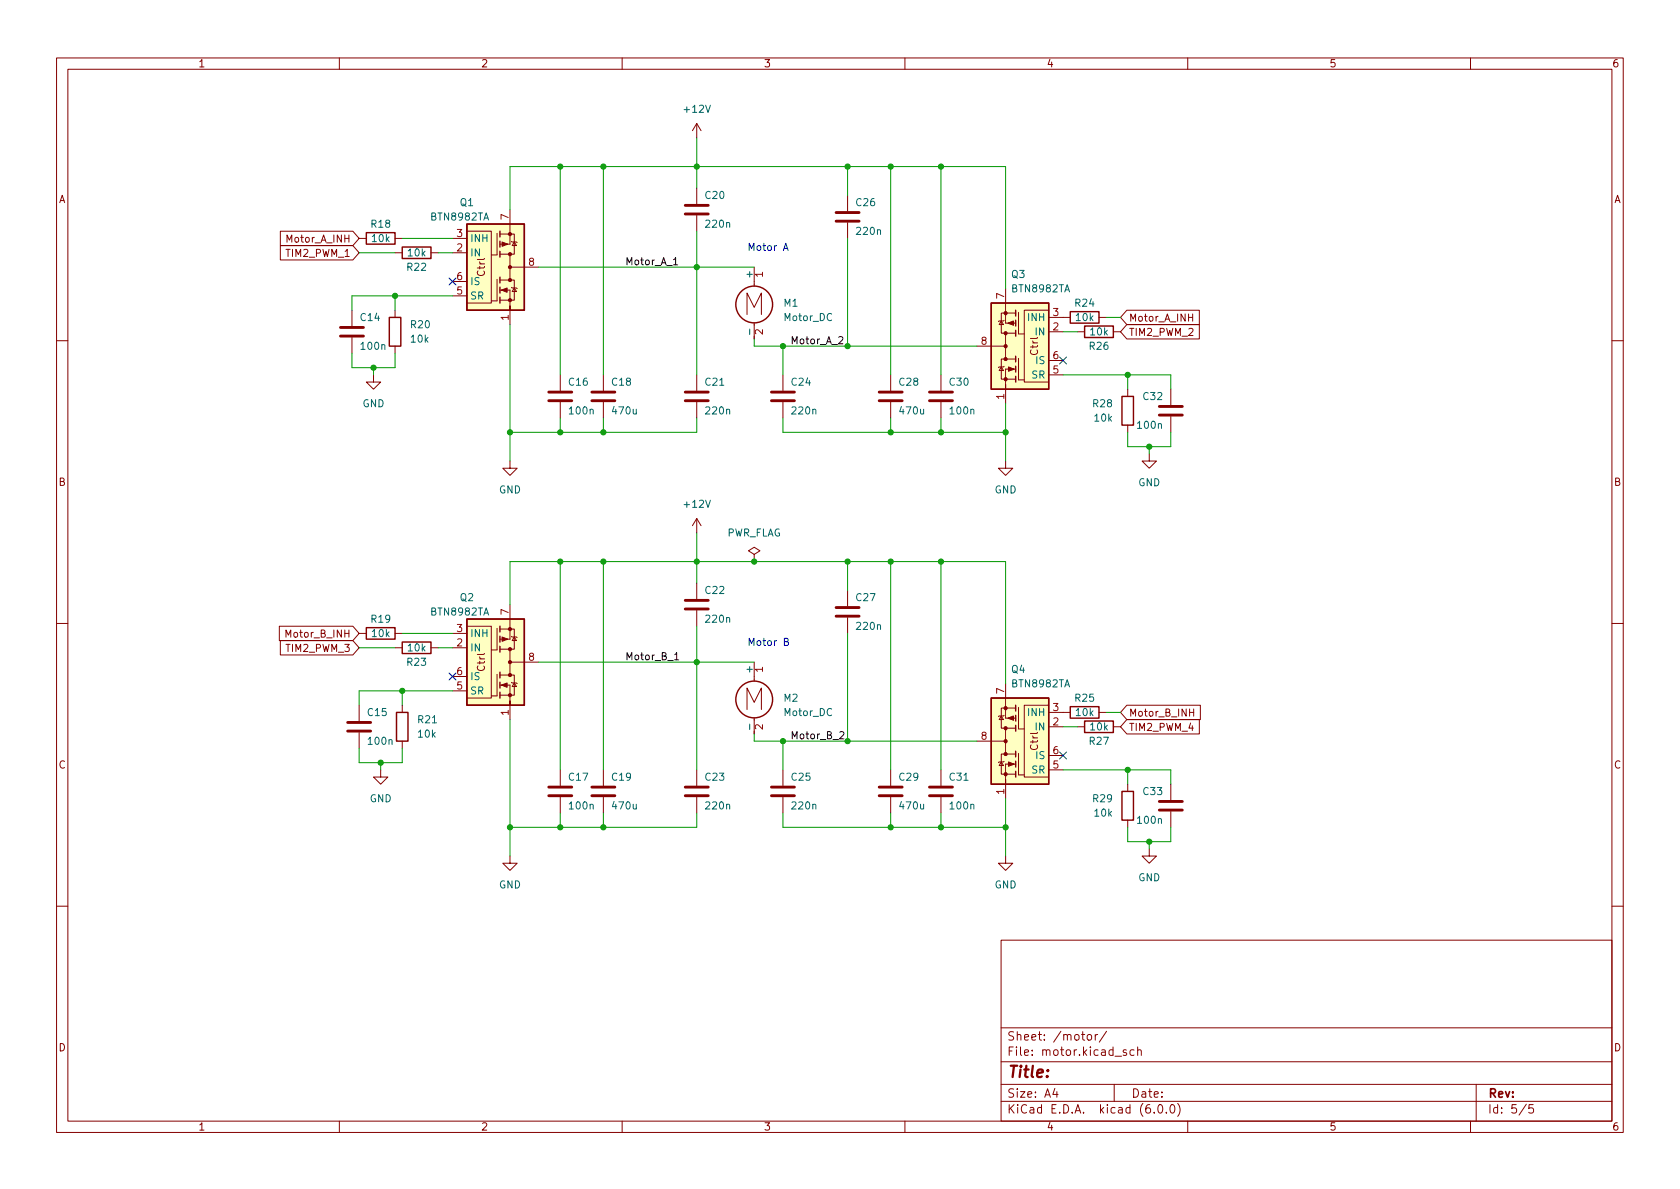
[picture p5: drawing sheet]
<svg xmlns="http://www.w3.org/2000/svg" width="297mm" height="210mm" viewBox="0 0 297 210" stroke-linecap="round" stroke-linejoin="round" font-family="sans-serif">
<g fill="none" stroke="#840000" stroke-width=".18">
<path d="M10 10.2h277v190.1h-277zM12 12.2h273v186.1h-273zM60 10.2v2M110 10.2v2M160 10.2v2M210 10.2v2M260 10.2v2M90.2 37.1v6.1h-1.8M123.2 21.8v2.6M123.2 33.3v2.8M123.2 38.1v2.8M123.2 21.8l-.8 1.3"/>
<path d="M123.2 21.8l.8 1.3M149.9 34.5v2.8M149.9 39.4v2.8M49.6 40.9h12.8l1.1 1.3-1.1 1.2h-12.8zM49.6 43.4h12.8l1.1 1.3-1.1 1.3h-12.8zM62.2 54.9v2.8M62.2 59.7v2.8M63.5 42.2h1.3M69.8 54.9v1.2M69.8 44.7h1.3M69.8 42.2h1.3M76.2 44.7h1.3"/>
<path d="M80 44.7h2.5M80 42.2h2.5M80 52.3h2.5M80 49.8h2.5M82.5 40.9h4.4v12.7h-4.4M87.9 49.4v3.8h-1M87.9 41.3v3.8h-1M88.4 41.4h2.5v3.6h-.7M88.4 51.3h1.8v1.8M88.4 53.1h1.8M88.4 49.5h1.8M88.4 45h1.8"/>
<path d="M90.2 53.1v1.8v-.8M90.2 49.5h.7v3.6h-.7M90.2 47.2h5M90.2 45v4.5M90.2 54.9v2.5M90.4 50.8l.2 .1h.7l.1 .1M90.4 42.7l.2 .1h.7l.1 .1M90.9 50.9l.4 .7h-.7zM90.9 42.8l.4 .6h-.7zM132.1 55.6v-3.8l1.2 2.6 1.3-2.6v3.8M133.3 47.2v3.4M133.3 57.1v2.8"/>
<path d="M177 56.8l.4 .6h-.7zM177.5 56.6l-.1 .2h-.7l-.2 .1M177.8 51v6.1h1.8M177.8 58.9v4.6M177.8 58.9h1.8M179.6 55.4h-2.6v3.5h.8M180.1 55.2v3.8h1M185.4 54.9h-4.3v12.7h4.3M185.4 56.1h3.8M185.4 58.7h2.6M190.5 58.7h1.3M194.3 56.1h1.3"/>
<path d="M196.8 58.7h1.3M199.2 57.4h12.9v2.5h-12.9l-1.1-1.2zM199.2 54.9h12.9v2.5h-12.9l-1.1-1.3zM210.1 56.1h.8M210.9 55.5v1.3M10 60.2h2M66 66.3v1.3h1.3l-1.3 1.2-1.2-1.2h1.2M69.8 61.2v1.3M99.1 66.3v2.8M99.1 71.1v2.8M106.7 66.3v2.8M106.7 71.1v2.8"/>
<path d="M123.2 66.3v2.8M123.2 71.1v2.8M138.4 66.3v2.8M138.4 71.1v2.8M157.5 66.3v2.8M157.5 71.1v2.8M166.4 66.3v2.8M166.4 71.1v2.8M172.7 61.2h5.1M177 64.9l.4 .6h-.7zM177.5 64.8l-.1 .1h-.7l-.2 .1M177.8 67.1v1.7v-.7"/>
<path d="M177.8 63.5h-.8v3.6h.8M177.8 68.8v2.6M177.8 67.1h1.8M177.8 63.5h1.8M179.6 65.3h-1.8v1.8M180.1 63.4v3.8h1M185.4 66.3h2.6M185.4 63.7h2.6M199.4 68.8v1.3M199.4 75.2v1.2M207 68.8v2.8M207 73.7v2.7"/>
<path d="M285 60.2h2M90.2 81.5v1.3h1.2l-1.2 1.3-1.3-1.3h1.3M123.2 91.7l-.8 1.3M123.2 91.7v2.5M123.2 91.7l.8 1.3M133.3 98l1.1-.6-1.1-.6-1 .6 1 .6v1.3M133.3 99.3h.1M177.8 81.5v1.3h1.3l-1.3 1.3-1.3-1.3h1.3M203.2 80.3v1.2h-1.3l1.3 1.3 1.3-1.3h-1.3M10 110.2h2M49.4 110.7h13l1.1 1.3-1.1 1.3h-13zM49.6 113.3h12.8l1.1 1.2-1.1 1.3h-12.8z"/>
<path d="M63.5 112h1.3M69.8 112h1.3M69.8 114.5h1.3M76.2 114.5h1.3M80 112h2.5M80 114.5h2.5M80 119.6h2.5M82.5 110.7h4.4v12.7h-4.4M87.9 119.2v3.9h-1M87.9 111.1v3.8h-1M88.4 111.2h2.5v3.6h-.7M88.4 119.4h1.8"/>
<path d="M88.4 114.8h1.8M90.2 119.4h.7v3.5h-.7M90.2 106.9v6.1h-1.8M90.2 114.8v4.6M90.2 117.1h5M90.4 112.5l.2 .1h.7l.1 .2M90.9 112.6l.4 .7h-.7zM123.2 103.1v2.8M123.2 107.9v2.8M133.3 117.1v3.3M149.9 104.4v2.8M149.9 109.2v2.8"/>
<path d="M285 110.2h2M63.5 124.7v2.8M63.5 129.5v2.8M67.3 136.1v1.3h1.3l-1.3 1.3-1.3-1.3h1.3M71.1 124.7v1.3M71.1 131.1v1.2M80 122.2h2.5M88.4 121.2h1.8v1.7M88.4 122.9h1.8M90.2 122.9v1.8v-.8M90.2 124.7v2.5M90.4 120.6l.2 .2h.7l.1 .1"/>
<path d="M90.9 120.8l.4 .6h-.7zM99.1 136.1v2.8M106.7 136.1v2.8M123.2 136.1v2.8M132.1 125.5v-3.8l1.2 2.5 1.3-2.5v3.8M133.3 126.9v2.9M138.4 136.1v2.8M157.5 136.1v2.8M166.4 136.1v2.8M172.7 131.1h5.1M177 134.7l.4 .7h-.7zM177 126.6l.4 .6h-.7z"/>
<path d="M177.5 134.6l-.1 .1h-.7l-.2 .2M177.5 126.5l-.1 .1h-.7l-.2 .1M177.8 136.9v1.8v-.8M177.8 133.3h-.8v3.6h.8M177.8 120.9v6.1h1.8M177.8 128.8v4.5M177.8 138.7v2.5M177.8 136.9h1.8M177.8 133.3h1.8M177.8 128.8h1.8M179.6 125.2h-2.6v3.6h.8M179.6 135.1h-1.8v1.8"/>
<path d="M180.1 133.2v3.8h1M180.1 125.1v3.8h1M185.4 124.7h-4.3v12.7h4.3M185.4 126h3.8M185.4 128.5h2.6M185.4 136.1h2.6M185.4 133.6h2.6M190.5 128.5h1.3M194.3 126h1.3M196.8 128.5h1.3M199.2 124.7h13v2.5h-13l-1.1-1.2zM199.2 127.2h12.9v2.6h-12.9l-1.1-1.3z"/>
<path d="M199.4 138.7v1.2M207 138.7v2.8M210.3 126h.8M211.1 125.4v1.2M90.2 151.4v1.2h1.2l-1.2 1.3-1.3-1.3h1.3M99.1 141v2.8M106.7 141v2.8M123.2 141v2.8M138.4 141v2.8M157.5 141v2.8M166.4 141v2.8M177.8 151.4v1.2h1.3l-1.3 1.3-1.3-1.3h1.3"/>
<path d="M199.4 145v1.3M203.2 150.1v1.3h-1.3l1.3 1.2 1.3-1.2h-1.3M207 143.5v2.8M10 160.2h2M177 166.3h108v32h-108zM285 160.2h2M60 198.3v2M110 198.3v2M160 198.3v2M177 194.8h108M177 191.8h108M177 187.8h108"/>
<path d="M177 181.8h108M186.5 192.5l-.4 1h1M186.9 193v1M192.3 183.1l.2-.2 .4 .2 .1 .5-.1 .3h-.4l-.2-.1zM193.6 182.9v1M194.1 182.9l-.3 .1-.2 .2M195.6 182.4l-1.2 1.9M197 191.8v3M199.1 185.7l-.3-.1-.2 .2v.3l.5 .1v.4h-.5M200.5 185.7l-.4-.1-.3 .3v.4l.1 .3h.6M201.1 185.8l.3-.2 .3 .1 .1 .9M201.1 185.1v1.5"/>
<path d="M204.1 196.7v.1M204.9 195.4l.2-.1a.81 .81 0 0 1 .6 .7 .81 .81 0 0 1-.3 .8h-.2a.81 .81 0 0 1-.6-.6 .81 .81 0 0 1 .3-.8zM206.2 196.7v.1M207.1 195.4l.1-.1a.81 .81 0 0 1 .6 .7 .81 .81 0 0 1-.3 .8h-.1a.81 .81 0 0 1-.6-.6 .81 .81 0 0 1 .3-.8zM208.2 195.1a1.72 1.72 0 0 1 0 2.3M210 198.3v2M260 198.3v2M261 191.8v6.5M269.9 195.3l-1.3 1.9M271.1 195.3h-.7l-.1 .7 .2-.1 .5 .1 .2 .2-.1 .5-.2 .1-.6-.1"/>
</g>
<g fill="none" stroke="#840000" stroke-width=".51">
<path d="M121.2 37.8h4M121.2 36.3h4M147.8 39.1h4.1M147.8 37.6h4.1M60.2 59.4h4.1M60.2 57.9h4.1M97 70.9h4.1M97 69.3h4.1M104.6 70.9h4.1M104.6 69.3h4.1M121.2 70.9h4M121.2 69.3h4"/>
<path d="M136.4 70.9h4.1M136.4 69.3h4.1M155.4 70.9h4.1M155.4 69.3h4.1M164.3 70.9h4.1M164.3 69.3h4.1M205 73.4h4M205 71.9h4M121.2 107.7h4M121.2 106.2h4M147.8 109h4.1M147.8 107.4h4.1"/>
<path d="M61.5 129.3h4M61.5 127.8h4M97 139.2h4.1M104.6 139.2h4.1M121.2 139.2h4M136.4 139.2h4.1M155.4 139.2h4.1M164.3 139.2h4.1M97 140.7h4.1M104.6 140.7h4.1M121.2 140.7h4M136.4 140.7h4.1"/>
<path d="M155.4 140.7h4.1M164.3 140.7h4.1M205 143.3h4M205 141.7h4"/>
</g>
<g fill="none" stroke="#840000" stroke-width=".25">
<path d="M82.5 39.6h10.2v15.3h-10.2zM64.8 41.1h5v2.1h-5zM68.8 56.1h2.1v5.1h-2.1zM71.1 43.7h5.1v2h-5.1zM88.4 40.9v1M88.4 42.7v1M88.4 44.4v1.1M88.4 49v1M88.4 50.8v1M88.4 52.6v1M175.3 53.6h10.1v15.2h-10.1zM179.6 54.9v1"/>
<path d="M179.6 56.6v1.1M179.6 58.4v1M189.2 55.1h5.1v2h-5.1zM191.8 57.7h5v2h-5zM179.6 63v1M179.6 64.8v1M179.6 66.5v1.1M198.4 70.1h2v5.1h-2zM64.8 111h5v2h-5zM71.1 113.5h5.1v2.1h-5.1zM82.5 109.5h10.2v15.2h-10.2zM88.4 110.7v1.1"/>
<path d="M88.4 112.5v1M88.4 114.3v1M88.4 118.9v1M70.1 126h2v5.1h-2zM88.4 120.6v1.1M88.4 122.4v1M175.3 123.4h10.1v15.3h-10.1zM179.6 124.7v1M179.6 126.5v1M179.6 128.3v1M179.6 132.8v1.1M179.6 134.6v1"/>
<path d="M179.6 136.4v1M189.2 125h5.1v2h-5.1zM191.8 127.5h5v2h-5zM198.4 139.9h2v5.1h-2z"/>
<circle cx="133.3" cy="53.8" r="3.3"/>
<circle cx="133.3" cy="123.7" r="3.3"/>
</g>
<g fill="#ffffc2" stroke="#ffffc2" stroke-width=".18">
<path d="M175.3 53.6h10.1v15.2h-10.1z"/>
<path d="M175.3 123.4h10.1v15.3h-10.1z"/>
<path d="M82.5 39.6h10.2v15.3h-10.2z"/>
<path d="M82.5 109.5h10.2v15.2h-10.2z"/>
</g>
<g fill="#840000" stroke="#840000" stroke-width=".18">
<path d="M178.3 64.9l1 .4-1 .4z"/>
<path d="M178.2 57.1l1-.3v.7z"/>
<path d="M178.3 134.7l1 .4-1 .4z"/>
<path d="M178.2 127l1-.4v.8z"/>
<path d="M88.6 51.3l1.1-.4v.8z"/>
<path d="M88.8 42.8l1 .4-1 .4z"/>
<path d="M88.6 121.2l1.1-.4v.7z"/>
<path d="M88.8 112.6l1 .4-1 .4z"/>
<circle cx="177.8" cy="67.1" r=".28"/>
<circle cx="177.8" cy="63.5" r=".28"/>
<circle cx="177.8" cy="61.2" r=".28"/>
<circle cx="177.8" cy="58.9" r=".28"/>
<circle cx="177.8" cy="55.4" r=".28"/>
<circle cx="177.8" cy="136.9" r=".28"/>
<circle cx="177.8" cy="133.3" r=".28"/>
<circle cx="177.8" cy="131.1" r=".28"/>
<circle cx="177.8" cy="128.8" r=".28"/>
<circle cx="177.8" cy="125.2" r=".28"/>
<circle cx="90.2" cy="53.1" r=".28"/>
<circle cx="90.2" cy="49.5" r=".28"/>
<circle cx="90.2" cy="47.2" r=".28"/>
<circle cx="90.2" cy="45" r=".28"/>
<circle cx="90.2" cy="41.4" r=".28"/>
<circle cx="90.2" cy="122.9" r=".28"/>
<circle cx="90.2" cy="119.4" r=".28"/>
<circle cx="90.2" cy="117.1" r=".28"/>
<circle cx="90.2" cy="114.8" r=".28"/>
<circle cx="90.2" cy="111.2" r=".28"/>
</g>
<path d="M119.1 45.9l.4-.3v1.2M119.1 46.8h.7M148.3 59.6l.5-.1 .2 .4-.8 .9h.8M119.3 115.8l.3-.4v1.3M119.3 116.7h.7M148.5 129.5l.5-.1 .2 .3-.8 .9h.8" fill="none" stroke="#0f0f0f" stroke-width=".18"/>
<path d="M138.5 44.3l.4-1.3 .5 1.3M138.6 43.9h.6M138.7 113.5l.5-.1 .2-.2-.1-.2-.6-.1v1.2h.5l.2-.1v-.3l-.3-.2" fill="none" stroke="#0000c2" stroke-width=".18"/>
<g fill="none" stroke="#009600" stroke-width=".18">
<path d="M90.2 37.1v-7.6h87.6v21.5M99.1 29.5v36.8M106.7 29.5v36.8M123.2 24.4v8.9M149.9 29.5v5M157.5 29.5v36.8M166.4 29.5v36.8M63.5 44.7h6.3M69.8 52.3v2.6M71.1 42.2h8.9M77.5 44.7h2.5M80 52.3h-17.8v2.6"/>
<path d="M90.2 57.4v24.1M95.2 47.2h38.1M123.2 40.9v25.4M133.3 59.9v1.3h39.4M149.9 42.2v19M188 58.7h2.5M195.6 56.1h2.5M62.2 62.5v2.5h7.6v-2.5M66 65v1.3M99.1 73.9v2.5M106.7 73.9v2.5M123.2 73.9v2.5h-33"/>
<path d="M138.4 61.2v5.1M138.4 73.9v2.5h39.4M157.5 73.9v2.5M166.4 73.9v2.5M177.8 71.4v10.1M188 66.3h19v2.5M199.4 66.3v2.5M199.4 76.4v2.6h7.6v-2.6M203.2 79v1.3M99.1 99.3v36.8M106.7 99.3v36.8M123.2 94.2v8.9"/>
<path d="M149.9 99.3v5.1M157.5 99.3v36.8M166.4 99.3v36.8M63.5 114.5h6.3M71.1 112h8.9M77.5 114.5h2.5M90.2 106.9v-7.6h87.6v21.6M95.2 117.1h38.1M123.2 110.7v25.4M149.9 112v19.1M63.5 132.3v2.6h7.6v-2.6M67.3 134.9v1.2"/>
<path d="M71.1 122.2v2.5M80 122.2h-16.5v2.5M90.2 127.2v24.2M133.3 129.8v1.3h39.4M138.4 131.1v5M188 136.1h19v2.6M188 128.5h2.5M195.6 126h2.5M199.4 136.1v2.6M99.1 143.8v2.5M106.7 143.8v2.5M123.2 143.8v2.5h-33"/>
<path d="M138.4 143.8v2.5h39.4M157.5 143.8v2.5M166.4 143.8v2.5M177.8 141.2v10.2M199.4 146.3v2.5h7.6v-2.5M203.2 148.8v1.3"/>
</g>
<path d="M79.4 49.2l1.2 1.2M80.6 49.2l-1.2 1.2M187.4 63.1l1.2 1.3M188.6 63.1l-1.2 1.3M79.4 119l1.2 1.2M80.6 119l-1.2 1.2M187.4 133l1.2 1.2M188.6 133l-1.2 1.2" fill="none" stroke="#000084" stroke-width=".18"/>
<g fill="#009600" stroke="#009600" stroke-width=".18">
<circle cx="123.2" cy="117.1" r=".46"/>
<circle cx="106.7" cy="76.4" r=".46"/>
<circle cx="106.7" cy="146.3" r=".46"/>
<circle cx="99.1" cy="146.3" r=".46"/>
<circle cx="99.1" cy="76.4" r=".46"/>
<circle cx="90.2" cy="76.4" r=".46"/>
<circle cx="99.1" cy="99.3" r=".46"/>
<circle cx="123.2" cy="99.3" r=".46"/>
<circle cx="106.7" cy="99.3" r=".46"/>
<circle cx="166.4" cy="146.3" r=".46"/>
<circle cx="177.8" cy="146.3" r=".46"/>
<circle cx="199.4" cy="136.1" r=".46"/>
<circle cx="203.2" cy="148.8" r=".46"/>
<circle cx="149.9" cy="131.1" r=".46"/>
<circle cx="138.4" cy="131.1" r=".46"/>
<circle cx="157.5" cy="146.3" r=".46"/>
<circle cx="157.5" cy="99.3" r=".46"/>
<circle cx="166.4" cy="99.3" r=".46"/>
<circle cx="149.9" cy="99.3" r=".46"/>
<circle cx="133.3" cy="99.3" r=".46"/>
<circle cx="106.7" cy="29.5" r=".46"/>
<circle cx="99.1" cy="29.5" r=".46"/>
<circle cx="69.8" cy="52.3" r=".46"/>
<circle cx="66" cy="65" r=".46"/>
<circle cx="90.2" cy="146.3" r=".46"/>
<circle cx="67.3" cy="134.9" r=".46"/>
<circle cx="71.1" cy="122.2" r=".46"/>
<circle cx="123.2" cy="29.5" r=".46"/>
<circle cx="149.9" cy="29.5" r=".46"/>
<circle cx="138.4" cy="61.2" r=".46"/>
<circle cx="149.9" cy="61.2" r=".46"/>
<circle cx="123.2" cy="47.2" r=".46"/>
<circle cx="157.5" cy="29.5" r=".46"/>
<circle cx="166.4" cy="29.5" r=".46"/>
<circle cx="166.4" cy="76.4" r=".46"/>
<circle cx="157.5" cy="76.4" r=".46"/>
<circle cx="199.4" cy="66.3" r=".46"/>
<circle cx="177.8" cy="76.4" r=".46"/>
<circle cx="203.2" cy="79" r=".46"/>
</g>
<text font-size="2.8" fill="#840000" x="178" y="190.6">Title:</text>
<g font-size="2.1" fill="#840000">
<text x="178" y="184">Sheet: /motor/</text>
<text x="178" y="186.7">File: motor.kicad_sch</text>
<text x="178" y="196.9">KiCad E.D.A. kicad (6.0.0)</text>
<text x="178" y="194.1">Size: A4</text>
<text x="200" y="194.1">Date:</text>
<text x="263" y="194.1">Rev:</text>
<text x="263" y="196.9">Id: 5/5</text>
</g>
<g font-size="1.8" fill="#840000">
<text x="35" y="11.9">1</text>
<text x="85" y="11.9">2</text>
<text x="135" y="11.9">3</text>
<text x="185" y="11.9">4</text>
<text x="235" y="11.9">5</text>
<text x="285" y="11.9">6</text>
<text x="10.3" y="35.9">A</text>
<text x="285.3" y="35.9">A</text>
<text x="50.8" y="45.4">TIM2_PWM_1</text>
<text x="50.9" y="42.9">Motor_A_INH</text>
<text x="85.7" y="48.8" transform="rotate(-90 85.7 48.8)">Ctrl</text>
<text x="199.5" y="59.4">TIM2_PWM_2</text>
<text x="199.5" y="56.9">Motor_A_INH</text>
<text x="183.5" y="62.7" transform="rotate(-90 183.5 62.7)">Ctrl</text>
<text x="10.3" y="85.9">B</text>
<text x="285.3" y="85.9">B</text>
<text x="50.9" y="112.7">Motor_B_INH</text>
<text x="50.8" y="115.3">TIM2_PWM_3</text>
<text x="85.7" y="118.6" transform="rotate(-90 85.7 118.6)">Ctrl</text>
<text x="199.5" y="126.7">Motor_B_INH</text>
<text x="199.5" y="129.2">TIM2_PWM_4</text>
<text x="10.3" y="135.9">C</text>
<text x="183.5" y="132.6" transform="rotate(-90 183.5 132.6)">Ctrl</text>
<text x="285.3" y="135.9">C</text>
<text x="10.3" y="185.9">D</text>
<text x="285.3" y="185.9">D</text>
<text x="35" y="199.9">1</text>
<text x="85" y="199.9">2</text>
<text x="135" y="199.9">3</text>
<text x="185" y="199.9">4</text>
<text x="235" y="199.9">5</text>
<text x="285" y="199.9">6</text>
</g>
<g font-size="1.8" fill="#006464">
<text x="121.1" y="19.9">+12V</text>
<text x="124.8" y="35.2">C20</text>
<text x="65.7" y="40.3">R18</text>
<text x="76.3" y="39">BTN8982TA</text>
<text x="81.4" y="36.4">Q1</text>
<text x="124.9" y="40.3">220n</text>
<text x="151.4" y="36.4">C26</text>
<text x="151.6" y="41.5">220n</text>
<text x="65.8" y="42.8">10k</text>
<text x="72" y="47.9">R22</text>
<text x="72.2" y="45.3">10k</text>
<text x="83.1" y="45.3">IN</text>
<text x="83.1" y="42.8">INH</text>
<text x="83.1" y="53">SR</text>
<text x="83.1" y="50.4">IS</text>
<text x="133.1" y="49" transform="rotate(-90 133.1 49)">+</text>
<text x="178.9" y="49.1">Q3</text>
<text x="179" y="51.7">BTN8982TA</text>
<text x="63.8" y="56.8">C14</text>
<text x="72.7" y="58">R20</text>
<text x="133.1" y="59" transform="rotate(-90 133.1 59)">-</text>
<text x="138.6" y="54.2">M1</text>
<text x="138.7" y="56.8">Motor_DC</text>
<text x="181.9" y="56.8">INH</text>
<text x="183.1" y="59.3">IN</text>
<text x="190.1" y="54.2">R24</text>
<text x="190.3" y="56.8">10k</text>
<text x="192.8" y="59.3">10k</text>
<text x="64" y="61.8">100n</text>
<text x="72.7" y="60.6">10k</text>
<text x="183.2" y="64.4">IS</text>
<text x="192.7" y="61.8">R26</text>
<text x="100.6" y="68.2">C16</text>
<text x="108.3" y="68.2">C18</text>
<text x="124.8" y="68.2">C21</text>
<text x="140" y="68.2">C24</text>
<text x="159.1" y="68.2">C28</text>
<text x="167.9" y="68.2">C30</text>
<text x="182.5" y="66.9">SR</text>
<text x="202.2" y="70.7">C32</text>
<text x="64.1" y="72">GND</text>
<text x="100.8" y="73.3">100n</text>
<text x="108.4" y="73.3">470u</text>
<text x="124.9" y="73.3">220n</text>
<text x="140.2" y="73.3">220n</text>
<text x="159.2" y="73.3">470u</text>
<text x="168.1" y="73.3">100n</text>
<text x="193.3" y="72">R28</text>
<text x="193.6" y="74.5">10k</text>
<text x="201.3" y="75.8">100n</text>
<text x="88.2" y="87.2">GND</text>
<text x="121.1" y="89.8">+12V</text>
<text x="175.8" y="87.2">GND</text>
<text x="201.2" y="86">GND</text>
<text x="128.4" y="94.9">PWR_FLAG</text>
<text x="81.4" y="106.3">Q2</text>
<text x="124.8" y="105">C22</text>
<text x="151.4" y="106.3">C27</text>
<text x="65.7" y="110.1">R19</text>
<text x="65.8" y="112.6">10k</text>
<text x="76.3" y="108.8">BTN8982TA</text>
<text x="83.1" y="112.6">INH</text>
<text x="124.9" y="110.1">220n</text>
<text x="151.6" y="111.4">220n</text>
<text x="72" y="117.7">R23</text>
<text x="72.2" y="115.2">10k</text>
<text x="83.1" y="115.2">IN</text>
<text x="133.1" y="118.9" transform="rotate(-90 133.1 118.9)">+</text>
<text x="178.9" y="119">Q4</text>
<text x="83.1" y="122.8">SR</text>
<text x="83.1" y="120.3">IS</text>
<text x="138.6" y="124.1">M2</text>
<text x="179" y="121.5">BTN8982TA</text>
<text x="190.1" y="124.1">R25</text>
<text x="65.1" y="126.6">C15</text>
<text x="65.2" y="131.7">100n</text>
<text x="74" y="127.9">R21</text>
<text x="74" y="130.4">10k</text>
<text x="133.1" y="128.8" transform="rotate(-90 133.1 128.8)">-</text>
<text x="138.7" y="126.6">Motor_DC</text>
<text x="181.9" y="126.6">INH</text>
<text x="183.1" y="129.2">IN</text>
<text x="190.3" y="126.6">10k</text>
<text x="192.7" y="131.7">R27</text>
<text x="192.8" y="129.2">10k</text>
<text x="182.5" y="136.8">SR</text>
<text x="183.2" y="134.2">IS</text>
<text x="65.3" y="141.9">GND</text>
<text x="100.6" y="138">C17</text>
<text x="100.8" y="143.1">100n</text>
<text x="108.3" y="138">C19</text>
<text x="108.4" y="143.1">470u</text>
<text x="124.8" y="138">C23</text>
<text x="124.9" y="143.1">220n</text>
<text x="140" y="138">C25</text>
<text x="140.2" y="143.1">220n</text>
<text x="159.1" y="138">C29</text>
<text x="159.2" y="143.1">470u</text>
<text x="167.9" y="138">C31</text>
<text x="168.1" y="143.1">100n</text>
<text x="193.3" y="141.9">R29</text>
<text x="202.2" y="140.6">C33</text>
<text x="193.6" y="144.4">10k</text>
<text x="201.3" y="145.7">100n</text>
<text x="201.2" y="155.8">GND</text>
<text x="88.2" y="157.1">GND</text>
<text x="175.8" y="157.1">GND</text>
</g>
<g font-size="1.8" fill="#a90000">
<text x="80.8" y="41.9">3</text>
<text x="89.9" y="38.8" transform="rotate(-90 89.9 38.8)">7</text>
<text x="80.8" y="44.4">2</text>
<text x="93.5" y="47">8</text>
<text x="80.8" y="52.1">5</text>
<text x="80.8" y="49.5">6</text>
<text x="134.9" y="49" transform="rotate(-90 134.9 49)">1</text>
<text x="177.5" y="52.8" transform="rotate(-90 177.5 52.8)">7</text>
<text x="89.9" y="56.6" transform="rotate(-90 89.9 56.6)">1</text>
<text x="134.9" y="59.2" transform="rotate(-90 134.9 59.2)">2</text>
<text x="186.2" y="58.4">2</text>
<text x="186.2" y="55.9">3</text>
<text x="173.5" y="61">8</text>
<text x="186.2" y="63.5">6</text>
<text x="177.5" y="70.6" transform="rotate(-90 177.5 70.6)">1</text>
<text x="186.2" y="66">5</text>
<text x="80.8" y="111.8">3</text>
<text x="89.9" y="108.7" transform="rotate(-90 89.9 108.7)">7</text>
<text x="80.8" y="114.3">2</text>
<text x="80.8" y="119.4">6</text>
<text x="93.5" y="116.8">8</text>
<text x="134.9" y="118.9" transform="rotate(-90 134.9 118.9)">1</text>
<text x="80.8" y="121.9">5</text>
<text x="177.5" y="122.7" transform="rotate(-90 177.5 122.7)">7</text>
<text x="186.2" y="125.7">3</text>
<text x="89.9" y="126.5" transform="rotate(-90 89.9 126.5)">1</text>
<text x="134.9" y="129" transform="rotate(-90 134.9 129)">2</text>
<text x="173.5" y="130.8">8</text>
<text x="186.2" y="128.3">2</text>
<text x="186.2" y="135.9">5</text>
<text x="186.2" y="133.3">6</text>
<text x="177.5" y="140.4" transform="rotate(-90 177.5 140.4)">1</text>
</g>
<g font-size="1.8" fill="#0f0f0f">
<text x="110.5" y="46.9">Motor_A_1</text>
<text x="139.7" y="60.9">Motor_A_2</text>
<text x="110.5" y="116.7">Motor_B_1</text>
<text x="139.7" y="130.7">Motor_B_2</text>
</g>
<g font-size="1.8" fill="#0000c2">
<text x="132.1" y="44.3">Motor A</text>
<text x="132.1" y="114.2">Motor B</text>
</g>
</svg>
